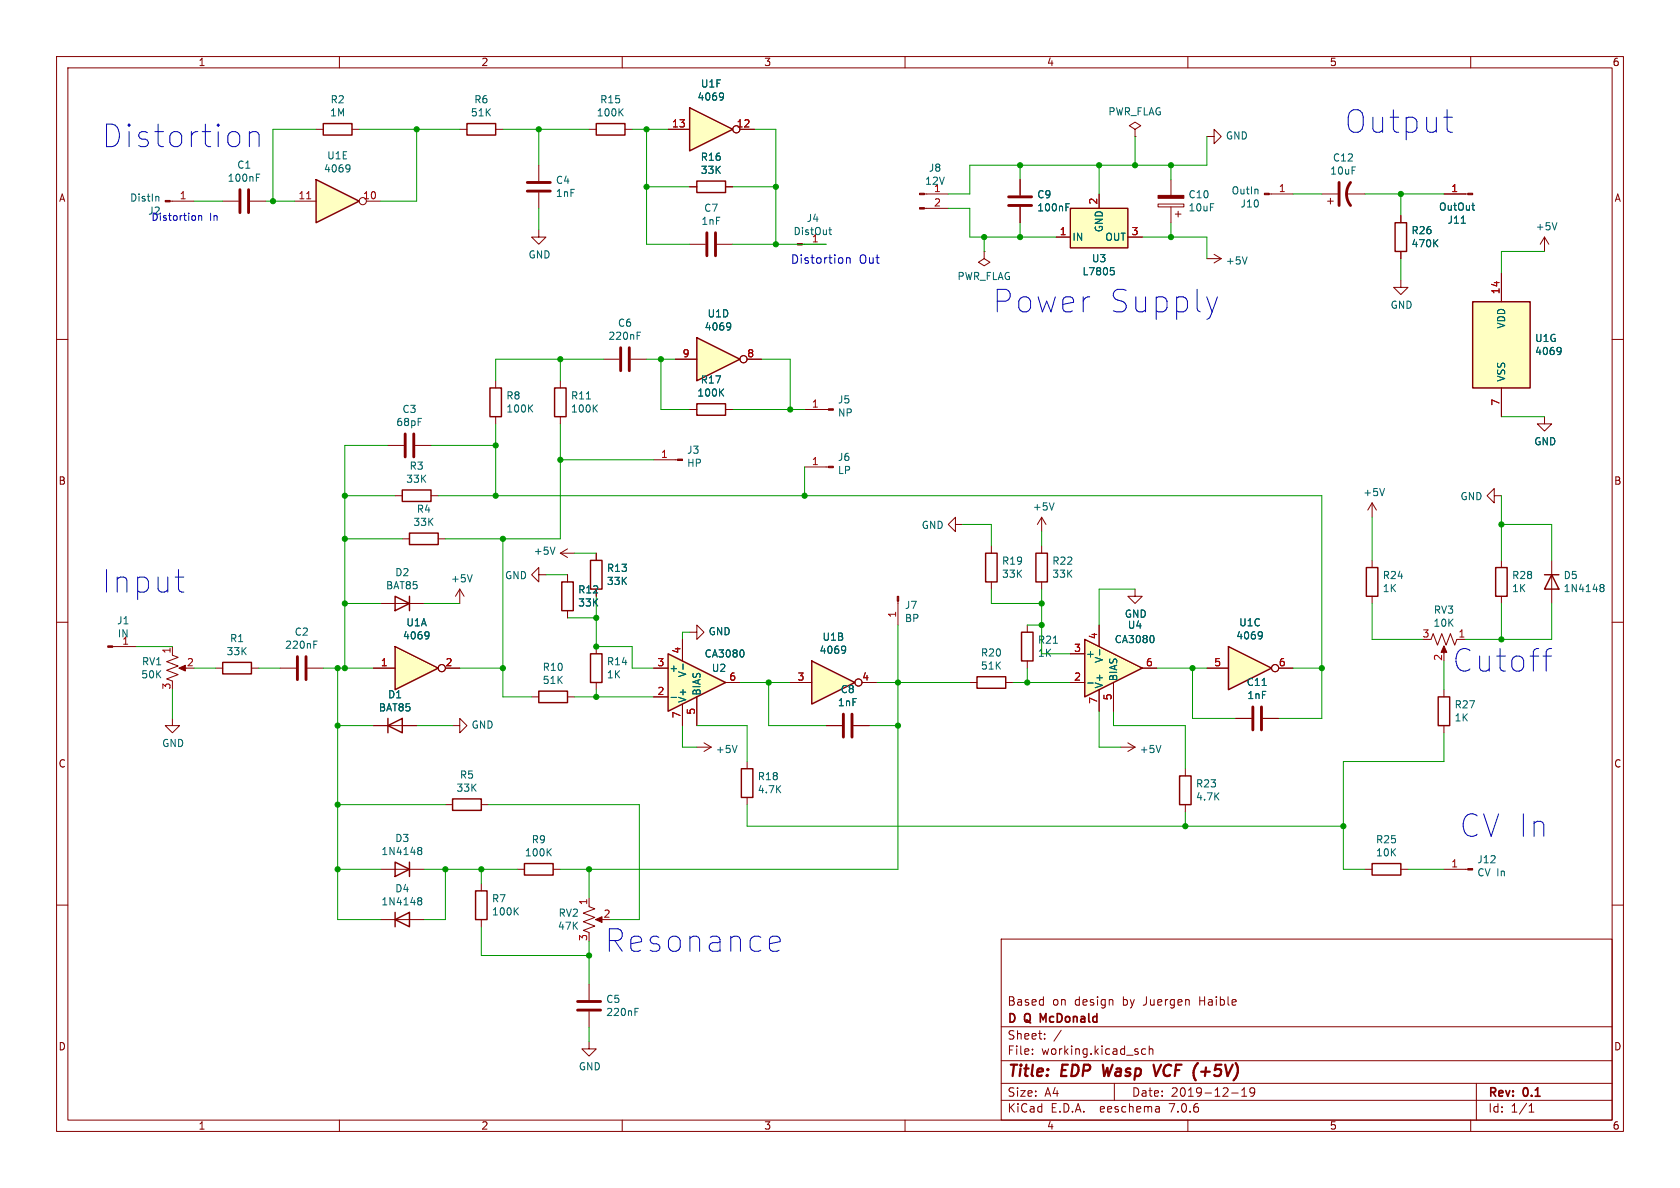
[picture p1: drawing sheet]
<svg xmlns="http://www.w3.org/2000/svg" width="297mm" height="210mm" viewBox="0 0 297 210" stroke-linecap="round" stroke-linejoin="round" font-family="sans-serif">
<g fill="none" stroke="#840000" stroke-width=".18">
<path d="M10 10h277v190h-277zM12 12h273v186h-273zM60 10v2M110 10v2M160 10v2M210 10v2M260 10v2M10 60h2M285 60h2M10 110h2M285 110h2M10 160h2"/>
<path d="M285 160h2M177 166h108v32h-108zM60 198v2M110 198v2M160 198v2M177 194.5h108M177 191.5h108M177 187.5h108M177 181.5h108M182.5 186.3v.1M182.5 185.5v.1M184.7 183.6v.1"/>
<path d="M184.7 182.8v.1M187.6 182.1l-1.3 2M197 191.5v3M202.5 185.5l-.4-.1-.3 .3v.4l.2 .2h.5M203.2 185.5l.2-.1 .3 .1 .1 .9M203.2 184.9v1.5M204.9 195.7l.1 .9M205 196.5l-.2 .1M205 196h-.2M210 198v2M217.7 193.2h1.2M219.5 193.8h.9"/>
<path d="M219.5 192.7l.5-.4v1.5M221 192.4v.5l.1 .3h.4l.3-.3M221.2 192.3l.5 .1a.99 .99 0 0 1-.3 1.4h-.3M260 198v2M261 191.5v6.5M270.3 196.6h.9M270.3 195.5l.4-.4v1.5"/>
</g>
<path d="M195 188.2l.2 2 .6-1.4M203.9 188.2l.4 2 1-2" fill="none" stroke="#840000" stroke-width=".4"/>
<path d="M184.4 180.3l-.5-1.1v1.5" fill="none" stroke="#840000" stroke-width=".3"/>
<path d="M118.1 115.6l10.2 5.1-10.2 5z" fill="#ffffc2"/>
<path d="M82.5 21.8h5.1v2.1h-5.1zM104.4 99.1h2v5h-2zM99.3 102.9h2v5.1h-2zM118.1 115.6l10.2 5.1-10.2 5zM68.6 128.3l2.5-1.3v2.5zM68.6 127v2.5" fill="none" stroke="#840000" stroke-width=".25"/>
<g fill="none" stroke="#840000" stroke-width=".18">
<path d="M81.3 22.9h1.2M87.6 22.9h1.3M99.1 97.8l1.2 .8M99.1 97.8h2.5M100.3 97l-1.2 .8M105.4 97.8v1.3M115.6 81.3h4.2M95.2 101.6v-1.3l-1.2 1.3 1.2 1.3v-1.3h1.3M100.3 101.6v1.3M100.3 108v1.2M115.6 118.1h2.5M120.6 113v3.8"/>
<path d="M121.9 111.8h1.3v-1.3l1.3 1.3-1.3 1.2v-1.2M66 128.3h7.7M115.6 123.2h2.5M120.6 124.5v3.8M123.2 123.2v5.1M128.3 120.7h2.5"/>
</g>
<path d="M98.1 96.7l-.4 1.3M120.7 117.4v.9M131.4 115l.1 .4-.1 .6M118.6 123.3h1" fill="none" stroke="#006464" stroke-width=".18"/>
<path d="M119.8 81.2h.8v.2h-.8z" fill="#840000" stroke="#840000" stroke-width=".18"/>
<path d="M69.8 114.3l7.7 3.8-7.7 3.8z" fill="#ffffc2"/>
<path d="M69.8 114.3l7.7 3.8-7.7 3.8z" fill="none" stroke="#840000" stroke-width=".25"/>
<g fill="none" stroke="#840000" stroke-width=".18">
<path d="M66 118.1h3.8M78.7 118.1h2.6"/>
<circle cx="78.1" cy="118.1" r=".63"/>
</g>
<path d="M75.6 111.7l.2 .1a1.03 1.03 0 0 1-.2 1.1M75.8 112.2l-.2 .3" fill="none" stroke="#006464" stroke-width=".18"/>
<path d="M121.9 19.1l7.6 3.8-7.6 3.8z" fill="#ffffc2"/>
<path d="M121.9 19.1l7.6 3.8-7.6 3.8zM57.1 21.8h5.1v2.1h-5.1zM123.2 32h5.1v2h-5.1zM39.4 117.1h5v2h-5zM104.4 115.6h2v5.1h-2zM84.1 157.5h2v5.1h-2zM69.8 162.6l2.6-1.3v2.5zM69.8 161.3v2.5" fill="none" stroke="#840000" stroke-width=".25"/>
<g fill="none" stroke="#840000" stroke-width=".18">
<path d="M55.9 22.9h1.2M62.2 22.9h1.3M95.2 29.2v2.8M95.2 34v2.8M118.1 22.9h3.8M121.9 33h1.3M128.3 33h1.2M130.8 22.9h2.5M38.1 118.1h1.3M44.4 118.1h1.3M49.5 118.1h2.8M54.4 118.1h2.7"/>
<path d="M105.4 114.3v1.3M105.4 120.7v1.2M85.1 156.2v1.3M67.3 162.6h7.6M85.1 162.6v1.2"/>
<circle cx="130.2" cy="22.9" r=".63"/>
</g>
<path d="M127.7 16.4l.1 .2a1.03 1.03 0 0 1-.1 1M127.9 17l-.2 .2M55.5 113.9h.4M55.5 113.3h.6M74 159.2h.1M74 158.8l.3-.1 .2 .1 .1 .2-.3 .2M74.1 159.2h.2M74.1 159.2l-.1 .1M74.3 159.2l.3 .3-.1 .3-.2 .2-.3-.1M91.1 161l.5 .7M91.6 160.5l-.7 .7" fill="none" stroke="#006464" stroke-width=".18"/>
<path d="M93.2 33.8h4.1M93.2 32.3h4.1M52.6 116.1v4M54.1 116.1v4" fill="none" stroke="#840000" stroke-width=".51"/>
<path d="M55.9 31.8l7.6 3.8-7.6 3.8z" fill="#ffffc2"/>
<path d="M55.9 31.8l7.6 3.8-7.6 3.8zM189.2 36.8h10.2v7h-10.2zM123.2 71.4h5.1v2h-5.1zM80 141.2h5.1v2.1h-5.1zM92.7 152.7h5.1v2h-5.1z" fill="none" stroke="#840000" stroke-width=".25"/>
<g fill="none" stroke="#840000" stroke-width=".18">
<path d="M30.1 35.6h4.2M39.4 35.6h2.8M44.2 35.6h2.8M52.1 35.6h3.8M64.8 35.6h2.5M194.3 34.3v2.5M204.7 36.1h4.6v.5h-4.6zM207 31.8v2.7M207 36.6v2.8M207.8 37.8h1M208.3 37.3v1.1M186.7 41.9h2.5"/>
<path d="M199.4 41.9h2.5M121.9 72.4h1.3M128.3 72.4h1.2M142.2 72.4h4.3M19.9 114.3h4.2M30.5 115.8l1 .4-2 .8 2 .7-2 .8 2 .8-2 .7 1 .4v.3M30.5 114.3v1.3M32 118.1h1M30.5 127v1.3h1.2l-1.2 1.2-1.3-1.2h1.3M80 128.3h1.3v-1.3l1.2 1.3-1.2 1.2v-1.2M78.7 142.2h1.3M85.1 142.2h1.3"/>
<path d="M91.4 153.7h1.3M97.8 153.7h1.3M104.1 158.8v1.2M104.1 160.3l1.1 .4-2.1 .7 2.1 .8-2.1 .7 2.1 .8-2.1 .8 1 .3v.3M105.7 162.6h1"/>
<circle cx="64.1" cy="35.6" r=".63"/>
</g>
<path d="M54.2 35.1h.7" fill="none" stroke="#a90000" stroke-width=".18"/>
<path d="M27.9 34.7l.2 .2v.7M45.3 31.4h.5M45.3 30.8h.6M61.6 29.1l.2 .2a1.03 1.03 0 0 1-.2 1M61.9 29.7l-.3 .2M196.3 47.3h.6M196.5 47.8h.3l.2 .2-.1 .5-.4 .1M127.4 69.3l.5 .7M127.9 68.8l-.7 .7M96.9 150.6l.6 .7M97.5 150l-.8 .8" fill="none" stroke="#006464" stroke-width=".18"/>
<g fill="#840000" stroke="#840000" stroke-width=".18">
<path d="M105.3 162.6l1.1-.5v1z"/>
<path d="M204.7 34.5h4.6v.6h-4.6z"/>
<path d="M29.2 35.4h.9v.3h-.9z"/>
<path d="M146.5 72.3h.8v.2h-.8z"/>
<path d="M19 114.2h.9v.2h-.9z"/>
<path d="M31.6 118.1l1.2-.5v1z"/>
</g>
<path d="M189.2 36.8h10.2v7h-10.2z" fill="#ffffc2" stroke="#ffffc2" stroke-width=".18"/>
<path d="M42.4 33.5v4.1M43.9 33.5v4.1" fill="none" stroke="#840000" stroke-width=".51"/>
<path d="M123.2 59.7l7.6 3.8-7.6 3.8z" fill="#ffffc2"/>
<g fill="none" stroke="#840000" stroke-width=".25">
<path d="M105.4 21.8h5.1v2.1h-5.1zM123.2 59.7l7.6 3.8-7.6 3.8zM86.6 68.6h2v5.1h-2zM98 68.6h2.1v5.1h-2.1zM71.1 86.6h5.1v2h-5.1zM72.4 94.2h5.1v2.1h-5.1zM174.2 97.8h2.1v5.1h-2.1zM69.8 105.4l2.6 1.3-2.6 1.3zM72.4 105.4v2.6M172.7 119.6h5.1v2.1h-5.1zM180.6 111.8h2v5h-2zM95.2 122.2h5.1v2h-5.1z"/>
<path d="M69.8 152.4l2.6 1.3-2.6 1.2zM72.4 152.4v2.5"/>
</g>
<g fill="none" stroke="#840000" stroke-width=".18">
<path d="M104.1 22.9h1.3M110.5 22.9h1.3M213.4 24.1h1.2v-1.2l1.3 1.2-1.3 1.3v-1.3M95.2 40.6v1.3h1.3l-1.3 1.3-1.2-1.3h1.2M121.9 43.2h2.8M126.7 43.2h2.8M68.6 78.7h2.8M73.4 78.7h2.8M87.6 67.3v1.3M87.6 73.7v1.2M99.1 67.3v1.3M99.1 73.7v1.2"/>
<path d="M106.7 63.5h2.8M111.5 63.5h2.8M119.4 63.5h3.8M132.1 63.5h2.5M69.8 87.6h1.3M71.1 95.3h1.3M76.2 87.6h1.3M77.5 95.3h1.2M168.9 92.7v-1.3l-1.3 1.3 1.3 1.3v-1.3h1.3M175.3 96.5v1.3M67.3 106.7h7.6M81.3 104.1l-.8 1.3"/>
<path d="M81.3 104.1v2.6M81.3 104.1l.7 1.3M158.7 106.3v4.2M175.3 102.9v1.2M181.6 110.5v1.3M181.6 116.8v1.3M94 123.2h1.2M100.3 123.2h1.3M123.2 132.1h2.5M124.5 131.3l1.2 .8M125.7 132.1l-1.2 .7M171.4 120.7h1.3"/>
<path d="M177.8 120.7h1.3M67.3 153.7h7.6M255.3 153.7h4.2M104.1 174v2.8M104.1 178.8v2.8M104.1 184.2v1.2h1.3l-1.3 1.3-1.2-1.3h1.2"/>
<circle cx="131.4" cy="63.5" r=".63"/>
</g>
<g fill="none" stroke="#006464" stroke-width=".18">
<path d="M109.6 19.8l.6 .7M110.2 19.2l-.8 .7M112.6 59.3h.5M112.6 58.7h.6M128.9 57.1l.2 .1a1.03 1.03 0 0 1-.2 1.1M129.2 57.6l-.3 .3M93.6 72.1l.6 .7M94.2 71.6l-.8 .7M103.7 70.5h.7M105.1 72.1l.5 .7M105.6 71.6l-.7 .7M83.5 101.6l-.4 1.3"/>
<path d="M186.2 113.7h.7M130.3 131.8l-.4 1.2M74 150.3h.1M74 149.9l.3-.1 .2 .1 .1 .2-.3 .2M74.1 150.3h.2M74.1 150.3l-.1 .1M74.3 150.3l.3 .3-.1 .4-.2 .1-.3-.1M112.3 178.9h.4M112.3 178.3h.6"/>
</g>
<path d="M125 41.1v4.1M126.5 41.1v4.1M71.6 76.7v4.1M73.2 76.7v4.1M109.7 61.5v4M111.3 61.5v4M102.1 178.6h4.1M102.1 177h4.1" fill="none" stroke="#840000" stroke-width=".51"/>
<g fill="#840000" stroke="#840000" stroke-width=".18">
<path d="M259.5 153.5h.8v.3h-.8z"/>
<path d="M158.6 105.4h.3v.9h-.3z"/>
</g>
<path d="M143.5 116.8l7.6 3.9-7.6 3.8z" fill="#ffffc2"/>
<path d="M143.5 116.8l7.6 3.9-7.6 3.8zM131.1 135.9h2v5.1h-2zM242.6 152.7h5v2h-5z" fill="none" stroke="#840000" stroke-width=".25"/>
<g fill="none" stroke="#840000" stroke-width=".18">
<path d="M132.1 134.6v1.3M139.7 120.7h3.8M146 128.3h2.8M150.9 128.3h2.8M152.4 120.7h2.5M132.1 141v1.2M241.3 153.7h1.3M247.6 153.7h1.3"/>
<circle cx="151.8" cy="120.6" r=".63"/>
</g>
<path d="M149.3 114.2l.1 .1a1.03 1.03 0 0 1-.1 1.1M149.5 114.8l-.2 .2" fill="none" stroke="#006464" stroke-width=".18"/>
<path d="M149.1 126.2v4.1M150.6 126.2v4.1" fill="none" stroke="#840000" stroke-width=".51"/>
<path d="M191.8 113l10.1 5.1-10.1 5.1z" fill="#ffffc2"/>
<path d="M191.8 113l10.1 5.1-10.1 5.1zM208.5 137.2h2.1v5h-2.1z" fill="none" stroke="#840000" stroke-width=".25"/>
<g fill="none" stroke="#840000" stroke-width=".18">
<path d="M184.1 91.4l-.7 1.3M184.1 91.4v2.6M184.1 91.4l.8 1.3M189.2 115.6h2.6M194.3 110.5v3.8M201.9 118.1h2.6M189.2 120.7h2.6M194.3 121.9v3.8M196.8 120.7v5M198.1 132.1h2.6M199.4 131.3l1.3 .8M200.7 132.1l-1.3 .7"/>
<path d="M209.5 135.9v1.3M218.4 127h2.8M223.3 127h2.8M209.5 142.2v1.3"/>
</g>
<path d="M186.3 88.9l-.4 1.3M194.4 114.8v1M203.9 112.5l.1 .3-.1 .7M192.3 120.7h1M205.2 131.8l-.4 1.2M223.1 121.2h.8" fill="none" stroke="#006464" stroke-width=".18"/>
<path d="M221.5 125v4M223 125v4" fill="none" stroke="#840000" stroke-width=".51"/>
<path d="M217.2 114.3l7.6 3.8-7.6 3.8z" fill="#ffffc2"/>
<path d="M246.6 39.4h2.1v5.1h-2.1zM260.3 53.3h10.2v15.3h-10.2zM183.1 97.8h2.1v5.1h-2.1zM217.2 114.3l7.6 3.8-7.6 3.8zM241.6 100.3h2v5.1h-2zM264.4 100.3h2v5.1h-2zM273 101.6h2.6M274.3 101.6l1.3 2.5h-2.6zM254.3 123.2h2v5.1h-2z" fill="none" stroke="#840000" stroke-width=".25"/>
<g fill="none" stroke="#840000" stroke-width=".18">
<path d="M118.1 22.9h3.8M121.9 33h1.3M128.3 33h1.2M130.8 22.9h2.5M163.4 34.3h4.2M163.4 36.8h4.2M180.3 31.8v2.7M180.3 36.6v2.8M194.3 34.3v2.5M200.7 22.9l1-.7-1-.6-1.1 .6 1.1 .7v1.2M200.7 24.1h.1M224.4 34.3h4.2"/>
<path d="M233.7 34.3h2.8M234.7 35.6h1M235.2 35.1v1M238 34.3h3.3M247.6 38.1v1.3M255.3 34.3h4.2M141.8 43.2h4.2M174 44.5v1.2l1 .7-1 .6-1-.6 1-.7M174 44.5h.1M186.7 41.9h2.5M199.4 41.9h2.5M213.4 45.7h2.5"/>
<path d="M214.6 45l1.3 .7M215.9 45.7l-1.3 .8M247.6 49.5v1.3h1.3l-1.3 1.3-1.2-1.3h1.2M247.6 44.5v1.2M265.4 48.3v5M273 41.9l-.7 1.3M273 41.9v2.6M273 41.9l.8 1.3M119.4 63.5h3.8M121.9 72.4h1.3M128.3 72.4h1.2M132.1 63.5h2.5"/>
<path d="M265.4 68.6v5.1M273 73.7v1.2h1.3l-1.3 1.3-1.2-1.3h1.2M105.4 97.8v1.3M142.2 82.6h4.3M184.1 96.5v1.3M242.6 88.9v2.5M242.6 99.1v1.2M242.6 88.9l-.8 1.3M242.6 88.9l.7 1.3M264.2 87.6v-1.2l-1.3 1.2 1.3 1.3v-1.3h1.2M265.4 99.1v1.2M274.3 99.1v7.6"/>
<path d="M66 118.1h3.8M78.7 118.1h2.6M100.3 101.6v1.3M100.3 108v1.2M115.6 118.1h2.5M120.6 113v3.8M184.1 102.9v1.2M189.2 115.6h2.6M194.3 110.5v3.8M200.7 104.1v1.3h1.2l-1.2 1.3-1.3-1.3h1.3M201.9 118.1h2.6M213.4 118.1h3.8"/>
<path d="M226.1 118.1h2.5M242.6 105.4v1.3M252.7 113h.3l.4-1 .7 2 .8-2 .8 2 .7-2 .8 2 .4-1M257.8 113h1.3M265.4 105.4v1.3M66 128.3h2.6M71.1 128.3h2.6M115.6 123.2h2.5M120.6 124.5v3.8M123.2 123.2v5.1M128.3 120.7h2.5M139.7 120.7h3.8"/>
<path d="M146 128.3h2.8M150.9 128.3h2.8M152.4 120.7h2.5M189.2 120.7h2.6M194.3 121.9v3.8M196.8 120.7v5M218.4 127h2.8M223.3 127h2.8M255.3 121.9v1.3M255.3 128.3v1.2"/>
<circle cx="130.2" cy="22.9" r=".63"/>
<circle cx="131.4" cy="63.5" r=".63"/>
<circle cx="78.1" cy="118.1" r=".63"/>
<circle cx="225.4" cy="118.1" r=".63"/>
<circle cx="151.8" cy="120.6" r=".63"/>
</g>
<g fill="none" stroke="#006464" stroke-width=".18">
<path d="M127.7 16.4l.1 .2a1.03 1.03 0 0 1-.1 1M127.9 17l-.2 .2M188.5 36.6h.4M188.5 36h.6M258.3 39.5h.8M260.2 36.3h.5M260.6 37.2h.1M275.2 39.4l-.4 1.2M128.9 57.1l.2 .1a1.03 1.03 0 0 1-.2 1.1M129.2 57.6l-.3 .3M146.5 40.6h.5M146.7 40.2v1.1l.3 .2"/>
<path d="M196.3 47.3h.6M196.5 47.8h.3l.2 .2-.1 .5-.4 .1M220.5 45.4l-.5 1.3M253.7 42.9l.5 .7M254.2 42.4l-.7 .7M127.4 69.3l.5 .7M127.9 68.8l-.7 .7M275.7 61.4l.2 .1a1.03 1.03 0 0 1-.2 1.1M276 62l-.3 .2M244.8 86.4l-.5 1.2M75.6 111.7l.2 .1a1.03 1.03 0 0 1-.2 1.1M75.8 112.2l-.2 .3"/>
<path d="M120.7 117.4v.9M131.4 115l.1 .4-.1 .6M149.3 114.2l.1 .1a1.03 1.03 0 0 1-.1 1.1M149.5 114.8l-.2 .2M194.4 114.8v1M203.9 112.5l.1 .3-.1 .7M222.9 111.7l.2 .1a1.03 1.03 0 0 1-.2 1.1M223.2 112.2l-.3 .3M283 103.8l.1 .1M283 103.4l.3-.1 .2 .1 .1 .2-.3 .3M283.1 103.9h.2M283.1 103.9h-.1"/>
<path d="M283.3 103.9l.3 .2-.1 .4-.2 .1-.3-.1M118.6 123.3h1M192.3 120.7h1M223.1 121.2h.8"/>
</g>
<g fill="#840000" stroke="#840000" stroke-width=".18">
<path d="M255.3 114.2l.5 1.1h-1z"/>
<path d="M259.5 34.2h.8v.2h-.8z"/>
<path d="M223.5 34.2h.9v.2h-.9z"/>
<path d="M146.5 82.4h.8v.3h-.8z"/>
<path d="M141 43.1h.8v.2h-.8z"/>
<path d="M162.6 36.7h.8v.3h-.8z"/>
<path d="M162.6 34.2h.8v.2h-.8z"/>
</g>
<path d="M260.3 53.3h10.2v15.3h-10.2z" fill="#ffffc2" stroke="#ffffc2" stroke-width=".18"/>
<path d="M178.3 36.3h4.1M178.3 34.8h4.1M236.7 32.3v4M238.8 32.3a3.3 3.3 0 0 0 0 4" fill="none" stroke="#840000" stroke-width=".51"/>
<g fill="none" stroke="#0000c2" stroke-width=".18">
<path d="M35.1 38.1v.9M35.1 38.2l.2-.1 .3 .1 .1 .8M44.1 23.3v2.6M44.1 23.6a.99 .99 0 0 1 1.7 .2v2.1M255.2 20.7h1.6M255.8 22.8l.2 .4 .4 .2h.4M149.6 45.5v1M149.6 45.7l.3-.2 .3 .1 .1 .9M215.2 52.5l-.9 2.6M31 102h1.5M31.7 104.5l.4 .2h.4M272.8 116h1.5"/>
<path d="M274.3 114.6h-.4l-.4 .2-.2 .4v3.4M136.2 168l.4 .2h.8l.3-.2M136.2 165.7l.4-.2h.8l.3 .2 .2 .4v.4l-1.9 .3"/>
</g>
<g fill="none" stroke="#009600" stroke-width=".18">
<path d="M34.3 35.6h5.1M47 35.6h5.1M55.9 22.9h-7.6v12.7M63.5 22.9h17.8M73.7 22.9v12.7h-6.4M88.9 22.9h15.2M95.2 22.9v6.3M95.2 36.8v3.8M111.8 22.9h6.3M114.3 22.9v20.3h7.6M114.3 33h7.6M129.5 33h7.7"/>
<path d="M133.3 22.9h3.9v20.3M167.6 36.8h3.8v5.1h15.3M180.3 29.2v2.6M180.3 39.4v2.5M194.3 29.2v5.1M200.7 24.1v5.1M207 29.2v2.6M207 39.4v2.5M213.4 24.1v5.1h-42v5.1h-3.8M228.6 34.3h5.1M241.3 34.3h14M247.6 34.3v3.8"/>
<path d="M129.5 43.2h16.5M174 41.9v2.6M201.9 41.9h11.5v3.8M247.6 45.7v3.8M273 44.5h-7.6v3.8M68.6 78.7h-7.6v39.4M76.2 78.7h11.4M87.6 74.9v12.7M99.1 74.9v20.4h-20.4M99.1 63.5v3.8M106.7 63.5h-19.1v3.8M114.3 63.5h5.1"/>
<path d="M116.8 63.5v8.9h5.1M129.5 72.4h12.7M134.6 63.5h5.1v8.9M265.4 73.7h7.6M61 87.6h8.8M61 95.3h10.1M77.5 87.6h156.2v39.4h-7.6M88.9 95.3v27.9h5.1M99.1 81.3h16.5M101.6 97.8h3.8M142.2 82.6v5M170.2 92.7h5.1v3.8"/>
<path d="M184.1 94v2.5M242.6 91.4v7.7M265.4 92.7h8.9v6.4M265.4 87.6v11.5M24.1 114.3h6.4M34.3 118.1h3.8M45.7 118.1h3.8M57.1 118.1h8.9M59.7 118.1v44.5h7.6M61 106.7h6.3M74.9 106.7h6.4M81.3 118.1h7.6"/>
<path d="M96.5 101.6h3.8M100.3 109.2h5.1M105.4 105.4v8.9h6.4v3.8h3.8M121.9 111.8h-1.3v1.2M158.7 110.5v43.2h-59.6M175.3 104.1v2.6h8.8M181.6 118.1v2.6M181.6 110.5h2.5M184.1 104.1v11.5h5.1M200.7 104.1h-6.4v6.4M204.5 118.1h8.9M210.8 118.1v8.9h7.6"/>
<path d="M228.6 118.1h5.1M242.6 106.7v6.3h8.9M255.3 116.8v5.1M265.4 106.7v6.3M274.3 106.7v6.3h-15.2M30.5 121.9v5.1M59.7 128.3h6.3M73.7 128.3h6.3M101.6 123.2h14M105.4 121.9v1.3M120.6 128.3v3.8h2.6M123.2 128.3h8.9v6.3"/>
<path d="M130.8 120.7h8.9M135.9 120.7v7.6h10.1M153.7 128.3h5M154.9 120.7h16.5M179.1 120.7h10.1M194.3 125.7v6.4h3.8M196.8 125.7v2.6h12.7v7.6M255.3 129.5v5.1h-17.8v19.1h3.8M59.7 153.7h7.6M59.7 142.2h19M74.9 153.7h16.5M78.7 153.7v8.9h-3.8"/>
<path d="M85.1 153.7v2.5M86.4 142.2h26.6v20.4h-5.1M104.1 153.7v5.1M132.1 142.2v3.9h105.4M209.5 143.5v2.6M248.9 153.7h6.4M85.1 163.8v5.1h19M104.1 166.4v7.6M104.1 181.6v2.6"/>
</g>
<g fill="#009600" stroke="#009600" stroke-width=".18">
<circle cx="61" cy="87.6" r=".46"/>
<circle cx="73.7" cy="22.9" r=".46"/>
<circle cx="61" cy="106.7" r=".46"/>
<circle cx="48.3" cy="35.6" r=".46"/>
<circle cx="61" cy="95.3" r=".46"/>
<circle cx="88.9" cy="118.1" r=".46"/>
<circle cx="105.4" cy="123.2" r=".46"/>
<circle cx="59.7" cy="128.3" r=".46"/>
<circle cx="61" cy="118.1" r=".46"/>
<circle cx="105.4" cy="109.2" r=".46"/>
<circle cx="59.7" cy="118.1" r=".46"/>
<circle cx="105.4" cy="114.3" r=".46"/>
<circle cx="59.7" cy="142.2" r=".46"/>
<circle cx="99.1" cy="81.3" r=".46"/>
<circle cx="87.6" cy="78.7" r=".46"/>
<circle cx="88.9" cy="95.3" r=".46"/>
<circle cx="87.6" cy="87.6" r=".46"/>
<circle cx="116.8" cy="63.5" r=".46"/>
<circle cx="95.2" cy="22.9" r=".46"/>
<circle cx="114.3" cy="33" r=".46"/>
<circle cx="114.3" cy="22.9" r=".46"/>
<circle cx="99.1" cy="63.5" r=".46"/>
<circle cx="85.1" cy="153.7" r=".46"/>
<circle cx="104.1" cy="153.7" r=".46"/>
<circle cx="59.7" cy="153.7" r=".46"/>
<circle cx="78.7" cy="153.7" r=".46"/>
<circle cx="104.1" cy="168.9" r=".46"/>
<circle cx="158.7" cy="120.7" r=".46"/>
<circle cx="142.2" cy="87.6" r=".46"/>
<circle cx="158.7" cy="128.3" r=".46"/>
<circle cx="135.9" cy="120.7" r=".46"/>
<circle cx="184.1" cy="106.7" r=".46"/>
<circle cx="210.8" cy="118.1" r=".46"/>
<circle cx="181.6" cy="120.7" r=".46"/>
<circle cx="184.1" cy="110.5" r=".46"/>
<circle cx="237.5" cy="146.1" r=".46"/>
<circle cx="209.5" cy="146.1" r=".46"/>
<circle cx="233.7" cy="118.1" r=".46"/>
<circle cx="265.4" cy="92.7" r=".46"/>
<circle cx="265.4" cy="113" r=".46"/>
<circle cx="247.6" cy="34.3" r=".46"/>
<circle cx="137.2" cy="43.2" r=".46"/>
<circle cx="174" cy="41.9" r=".46"/>
<circle cx="137.2" cy="33" r=".46"/>
<circle cx="180.3" cy="29.2" r=".46"/>
<circle cx="194.3" cy="29.2" r=".46"/>
<circle cx="207" cy="29.2" r=".46"/>
<circle cx="207" cy="41.9" r=".46"/>
<circle cx="180.3" cy="41.9" r=".46"/>
<circle cx="200.7" cy="29.2" r=".46"/>
<circle cx="139.7" cy="72.4" r=".46"/>
</g>
<g font-size="5.6" fill="#0000c2">
<text x="237.5" y="23.9">Output</text>
<text x="17.8" y="26.4">Distortion</text>
<text x="175.3" y="55.6">Power</text>
<text x="195.6" y="55.6">Supply</text>
<text x="17.8" y="105.2">Input</text>
<text x="256.5" y="119.1">Cutoff</text>
<text x="257.8" y="148.3">CV In</text>
<text x="106.7" y="168.7">Resonance</text>
</g>
<g font-size="2.8" fill="#840000">
<text x="178" y="190.9">Title:</text>
<text x="187.7" y="190.9">EDP</text>
<text x="195.8" y="190.9">Wasp</text>
<text x="205.6" y="190.9">VCF (+5V)</text>
</g>
<g font-size="2.1" fill="#0000c2">
<text x="139.7" y="46.7">Distortion</text>
<text x="151.8" y="46.7">Out</text>
</g>
<g font-size="2.1" fill="#840000">
<text x="178" y="178">Based</text>
<text x="186" y="178">on</text>
<text x="190" y="178">design</text>
<text x="198.6" y="178">by</text>
<text x="202.4" y="178">Juergen</text>
<text x="212.4" y="178">Haible</text>
<text x="178" y="184">Sheet:</text>
<text x="178" y="181.2">D</text>
<text x="181.2" y="181.2">Q</text>
<text x="184.6" y="181.2">McDonald</text>
<text x="178" y="186.7">File:</text>
<text x="184.1" y="186.7">working.kicad_sch</text>
<text x="178" y="196.9">KiCad</text>
<text x="178" y="194.1">Size:</text>
<text x="184.7" y="194.1">A4</text>
<text x="185.7" y="196.9">E.D.A.</text>
<text x="194.6" y="196.9">eeschema</text>
<text x="200" y="194.1">Date:</text>
<text x="207" y="196.9">7.0.6</text>
<text x="207" y="194.1">2019-12-19</text>
<text x="263" y="194.3">Rev:</text>
<text x="263" y="196.9">Id:</text>
<text x="267.1" y="196.9">1/1</text>
<text x="269.4" y="194.3">0.1</text>
</g>
<g font-size="1.8" fill="#840000">
<text x="35" y="11.9">1</text>
<text x="85" y="11.9">2</text>
<text x="135" y="11.9">3</text>
<text x="185" y="11.9">4</text>
<text x="235" y="11.9">5</text>
<text x="285" y="11.9">6</text>
<text x="10.3" y="35.9">A</text>
<text x="285.3" y="35.9">A</text>
<text x="10.3" y="85.9">B</text>
<text x="285.3" y="85.9">B</text>
<text x="10.3" y="135.9">C</text>
<text x="285.3" y="135.9">C</text>
<text x="10.3" y="185.9">D</text>
<text x="285.3" y="185.9">D</text>
<text x="35" y="199.9">1</text>
<text x="85" y="199.9">2</text>
<text x="135" y="199.9">3</text>
<text x="185" y="199.9">4</text>
<text x="235" y="199.9">5</text>
<text x="285" y="199.9">6</text>
</g>
<g font-size="1.8" fill="#006464">
<text x="123.2" y="18">4069</text>
<text x="123.8" y="15.7">U1F</text>
<text x="58.3" y="20.8">1M</text>
<text x="58.3" y="18.5">R2</text>
<text x="83.1" y="20.8">51K</text>
<text x="83.7" y="18.5">R6</text>
<text x="105.4" y="20.8">100K</text>
<text x="106" y="18.5">R15</text>
<text x="195.8" y="20.6">PWR_FLAG</text>
<text x="57.7" y="28.4">U1E</text>
<text x="123.8" y="28.6">R16</text>
<text x="216.6" y="24.9">GND</text>
<text x="235.5" y="28.8">C12</text>
<text x="22.9" y="35.8">DistIn</text>
<text x="40.1" y="32.3">100nF</text>
<text x="41.8" y="30">C1</text>
<text x="57.2" y="30.7">4069</text>
<text x="98.2" y="32.7">C4</text>
<text x="98.2" y="35">1nF</text>
<text x="123.8" y="30.9">33K</text>
<text x="163.4" y="32.9">12V</text>
<text x="164.1" y="30.6">J8</text>
<text x="165" y="34">1</text>
<text x="183.3" y="35.3">C9</text>
<text x="210" y="35.3">C10</text>
<text x="217.6" y="34.6">OutIn</text>
<text x="235.1" y="31.1">10uF</text>
<text x="123.9" y="40">1nF</text>
<text x="124.4" y="37.6">C7</text>
<text x="140.2" y="41.8">DistOut</text>
<text x="142.5" y="39.4">J4</text>
<text x="183.3" y="37.6">100nF</text>
<text x="195.2" y="41.2" transform="rotate(-90 195.2 41.2)">GND</text>
<text x="210" y="37.6">10uF</text>
<text x="219.2" y="36.9">J10</text>
<text x="249.4" y="41.6">R26</text>
<text x="254.3" y="37.4">OutOut</text>
<text x="255.8" y="39.8">J11</text>
<text x="271.4" y="40.9">+5V</text>
<text x="93.3" y="45.9">GND</text>
<text x="143.4" y="42.9">1</text>
<text x="189.5" y="42.8">IN</text>
<text x="192.9" y="46.6">U3</text>
<text x="195.3" y="42.8">OUT</text>
<text x="216.6" y="47">+5V</text>
<text x="249.4" y="43.9">470K</text>
<text x="169.2" y="49.7">PWR_FLAG</text>
<text x="191.3" y="48.9">L7805</text>
<text x="109.1" y="58">C6</text>
<text x="124.5" y="58.6">4069</text>
<text x="125" y="56.3">U1D</text>
<text x="245.7" y="54.8">GND</text>
<text x="266.3" y="58.2" transform="rotate(-90 266.3 58.2)">VDD</text>
<text x="107.5" y="60.3">220nF</text>
<text x="271.3" y="60.7">U1G</text>
<text x="271.3" y="63">4069</text>
<text x="89.4" y="70.8">R8</text>
<text x="100.8" y="70.8">R11</text>
<text x="123.2" y="70.3">100K</text>
<text x="123.8" y="68">R17</text>
<text x="148" y="71.5">J5</text>
<text x="266.3" y="67.6" transform="rotate(-90 266.3 67.6)">VSS</text>
<text x="70" y="75.5">68pF</text>
<text x="71" y="73.2">C3</text>
<text x="89.4" y="73.1">100K</text>
<text x="100.8" y="73.1">100K</text>
<text x="148" y="73.8">NP</text>
<text x="72.3" y="83.2">R3</text>
<text x="121.4" y="80.4">J3</text>
<text x="121.4" y="82.7">HP</text>
<text x="148" y="81.7">J6</text>
<text x="148" y="84">LP</text>
<text x="271.1" y="78.9">GND</text>
<text x="71.7" y="85.5">33K</text>
<text x="240.9" y="87.9">+5V</text>
<text x="258.1" y="88.6">GND</text>
<text x="73" y="93.2">33K</text>
<text x="73.6" y="90.9">R4</text>
<text x="162.8" y="93.7">GND</text>
<text x="182.5" y="90.4">+5V</text>
<text x="94.3" y="98.3">+5V</text>
<text x="107.2" y="101.3">R13</text>
<text x="177" y="100">R19</text>
<text x="185.9" y="100">R22</text>
<text x="68.1" y="104.4">BAT85</text>
<text x="69.8" y="102.1">D2</text>
<text x="79.6" y="103.1">+5V</text>
<text x="89.2" y="102.6">GND</text>
<text x="102.1" y="105.1">R12</text>
<text x="102.1" y="107.4">33K</text>
<text x="107.2" y="103.6">33K</text>
<text x="159.9" y="107.8">J7</text>
<text x="177" y="102.3">33K</text>
<text x="185.9" y="102.3">33K</text>
<text x="244.4" y="104.9">1K</text>
<text x="244.4" y="102.6">R24</text>
<text x="267.2" y="102.6">R28</text>
<text x="267.2" y="104.9">1K</text>
<text x="276.3" y="102.6">D5</text>
<text x="276.3" y="104.9">1N4148</text>
<text x="20.6" y="110.6">J1</text>
<text x="20.7" y="112.9">IN</text>
<text x="40.6" y="113.7">R1</text>
<text x="52" y="112.6">C2</text>
<text x="71.1" y="113.2">4069</text>
<text x="71.7" y="110.9">U1A</text>
<text x="125.2" y="112.5">GND</text>
<text x="145.3" y="113.5">U1B</text>
<text x="159.9" y="110.2">BP</text>
<text x="183.4" y="114">R21</text>
<text x="197" y="113.9">CA3080</text>
<text x="198.8" y="109.4">GND</text>
<text x="199.3" y="111.4">U4</text>
<text x="218.5" y="113.2">4069</text>
<text x="219" y="110.9">U1C</text>
<text x="253.3" y="111">10K</text>
<text x="253.4" y="108.7">RV3</text>
<text x="25" y="117.8">RV1</text>
<text x="40" y="116">33K</text>
<text x="50.3" y="114.9">220nF</text>
<text x="95.8" y="118.8">R10</text>
<text x="107.2" y="117.8">R14</text>
<text x="118.2" y="119">+</text>
<text x="121.5" y="119.8" transform="rotate(-90 121.5 119.8)">V-</text>
<text x="124.5" y="116.4">CA3080</text>
<text x="125.7" y="119">U2</text>
<text x="144.8" y="115.8">4069</text>
<text x="173.3" y="116.3">R20</text>
<text x="173.3" y="118.6">51K</text>
<text x="183.4" y="116.3">1K</text>
<text x="191.9" y="116.4">+</text>
<text x="195.2" y="117.3" transform="rotate(-90 195.2 117.3)">V-</text>
<text x="24.9" y="120.1">50K</text>
<text x="66.9" y="126">BAT85</text>
<text x="68.5" y="123.6">D1</text>
<text x="95.8" y="121.1">51K</text>
<text x="107.2" y="120.1">1K</text>
<text x="121.5" y="124.3" transform="rotate(-90 121.5 124.3)">V+</text>
<text x="124.1" y="123.1" transform="rotate(-90 124.1 123.1)">BIAS</text>
<text x="148" y="125">1nF</text>
<text x="148.5" y="122.7">C8</text>
<text x="195.2" y="121.8" transform="rotate(-90 195.2 121.8)">V+</text>
<text x="197.7" y="120.5" transform="rotate(-90 197.7 120.5)">BIAS</text>
<text x="220.3" y="121.5">C11</text>
<text x="220.4" y="123.8">1nF</text>
<text x="257.1" y="125.4">R27</text>
<text x="83.3" y="129">GND</text>
<text x="257.1" y="127.7">1K</text>
<text x="28.6" y="132.3">GND</text>
<text x="81.2" y="137.8">R5</text>
<text x="126.5" y="133.3">+5V</text>
<text x="201.4" y="133.3">+5V</text>
<text x="80.6" y="140.2">33K</text>
<text x="133.9" y="138.1">R18</text>
<text x="133.9" y="140.4">4.7K</text>
<text x="211.3" y="139.4">R23</text>
<text x="211.3" y="141.7">4.7K</text>
<text x="69.8" y="149">D3</text>
<text x="93.9" y="149.3">R9</text>
<text x="243.2" y="149.3">R25</text>
<text x="67.3" y="151.4">1N4148</text>
<text x="92.7" y="151.6">100K</text>
<text x="243.2" y="151.6">10K</text>
<text x="261.1" y="152.8">J12</text>
<text x="261.1" y="155.1">CV In</text>
<text x="67.3" y="160.2">1N4148</text>
<text x="69.8" y="157.9">D4</text>
<text x="86.9" y="159.7">R7</text>
<text x="86.9" y="162">100K</text>
<text x="98.5" y="164.6">47K</text>
<text x="98.7" y="162.3">RV2</text>
<text x="107.1" y="177.5">C5</text>
<text x="107.1" y="179.8">220nF</text>
<text x="102.2" y="189.4">GND</text>
</g>
<g font-size="1.8" fill="#a90000">
<text x="118.7" y="22.6">13</text>
<text x="130.1" y="22.6">12</text>
<text x="31.7" y="35.3">1</text>
<text x="52.7" y="35.3">11</text>
<text x="64.1" y="35.3">10</text>
<text x="226" y="34">1</text>
<text x="256.5" y="34">1</text>
<text x="165" y="36.6">2</text>
<text x="187.3" y="41.7">1</text>
<text x="194.1" y="36.3" transform="rotate(-90 194.1 36.3)">2</text>
<text x="200" y="41.7">3</text>
<text x="265.2" y="52.1" transform="rotate(-90 265.2 52.1)">14</text>
<text x="120.6" y="63.2">9</text>
<text x="132" y="63.2">8</text>
<text x="265.2" y="71.8" transform="rotate(-90 265.2 71.8)">7</text>
<text x="143.4" y="72.1">1</text>
<text x="116.8" y="81">1</text>
<text x="143.4" y="82.3">1</text>
<text x="158.5" y="109.3" transform="rotate(-90 158.5 109.3)">1</text>
<text x="194.1" y="113.1" transform="rotate(-90 194.1 113.1)">4</text>
<text x="251.4" y="112.8">3</text>
<text x="257.7" y="112.8">1</text>
<text x="21.5" y="114">1</text>
<text x="30.2" y="115.6" transform="rotate(-90 30.2 115.6)">1</text>
<text x="32.9" y="117.9">2</text>
<text x="67.2" y="117.9">1</text>
<text x="78.7" y="117.9">2</text>
<text x="116.1" y="117.9">3</text>
<text x="120.4" y="115.6" transform="rotate(-90 120.4 115.6)">4</text>
<text x="189.8" y="115.3">3</text>
<text x="202.5" y="117.9">6</text>
<text x="214.6" y="117.9">5</text>
<text x="226" y="117.9">6</text>
<text x="255" y="116.9" transform="rotate(-90 255 116.9)">2</text>
<text x="30.2" y="122" transform="rotate(-90 30.2 122)">3</text>
<text x="116.1" y="122.9">2</text>
<text x="128.8" y="120.4">6</text>
<text x="140.9" y="120.4">3</text>
<text x="152.3" y="120.4">4</text>
<text x="189.8" y="120.4">2</text>
<text x="194.1" y="124.5" transform="rotate(-90 194.1 124.5)">7</text>
<text x="196.6" y="123.9" transform="rotate(-90 196.6 123.9)">5</text>
<text x="120.4" y="127.1" transform="rotate(-90 120.4 127.1)">7</text>
<text x="122.9" y="126.4" transform="rotate(-90 122.9 126.4)">5</text>
<text x="256.5" y="153.4">1</text>
<text x="103.9" y="160.1" transform="rotate(-90 103.9 160.1)">1</text>
<text x="103.9" y="166.4" transform="rotate(-90 103.9 166.4)">3</text>
<text x="106.6" y="162.3">2</text>
</g>
<g font-size="1.8" fill="#0000c2">
<text x="26.1" y="38.2">J2</text>
<text x="26.7" y="39.1">Distortion</text>
<text x="37" y="39.1">In</text>
</g>
</svg>
